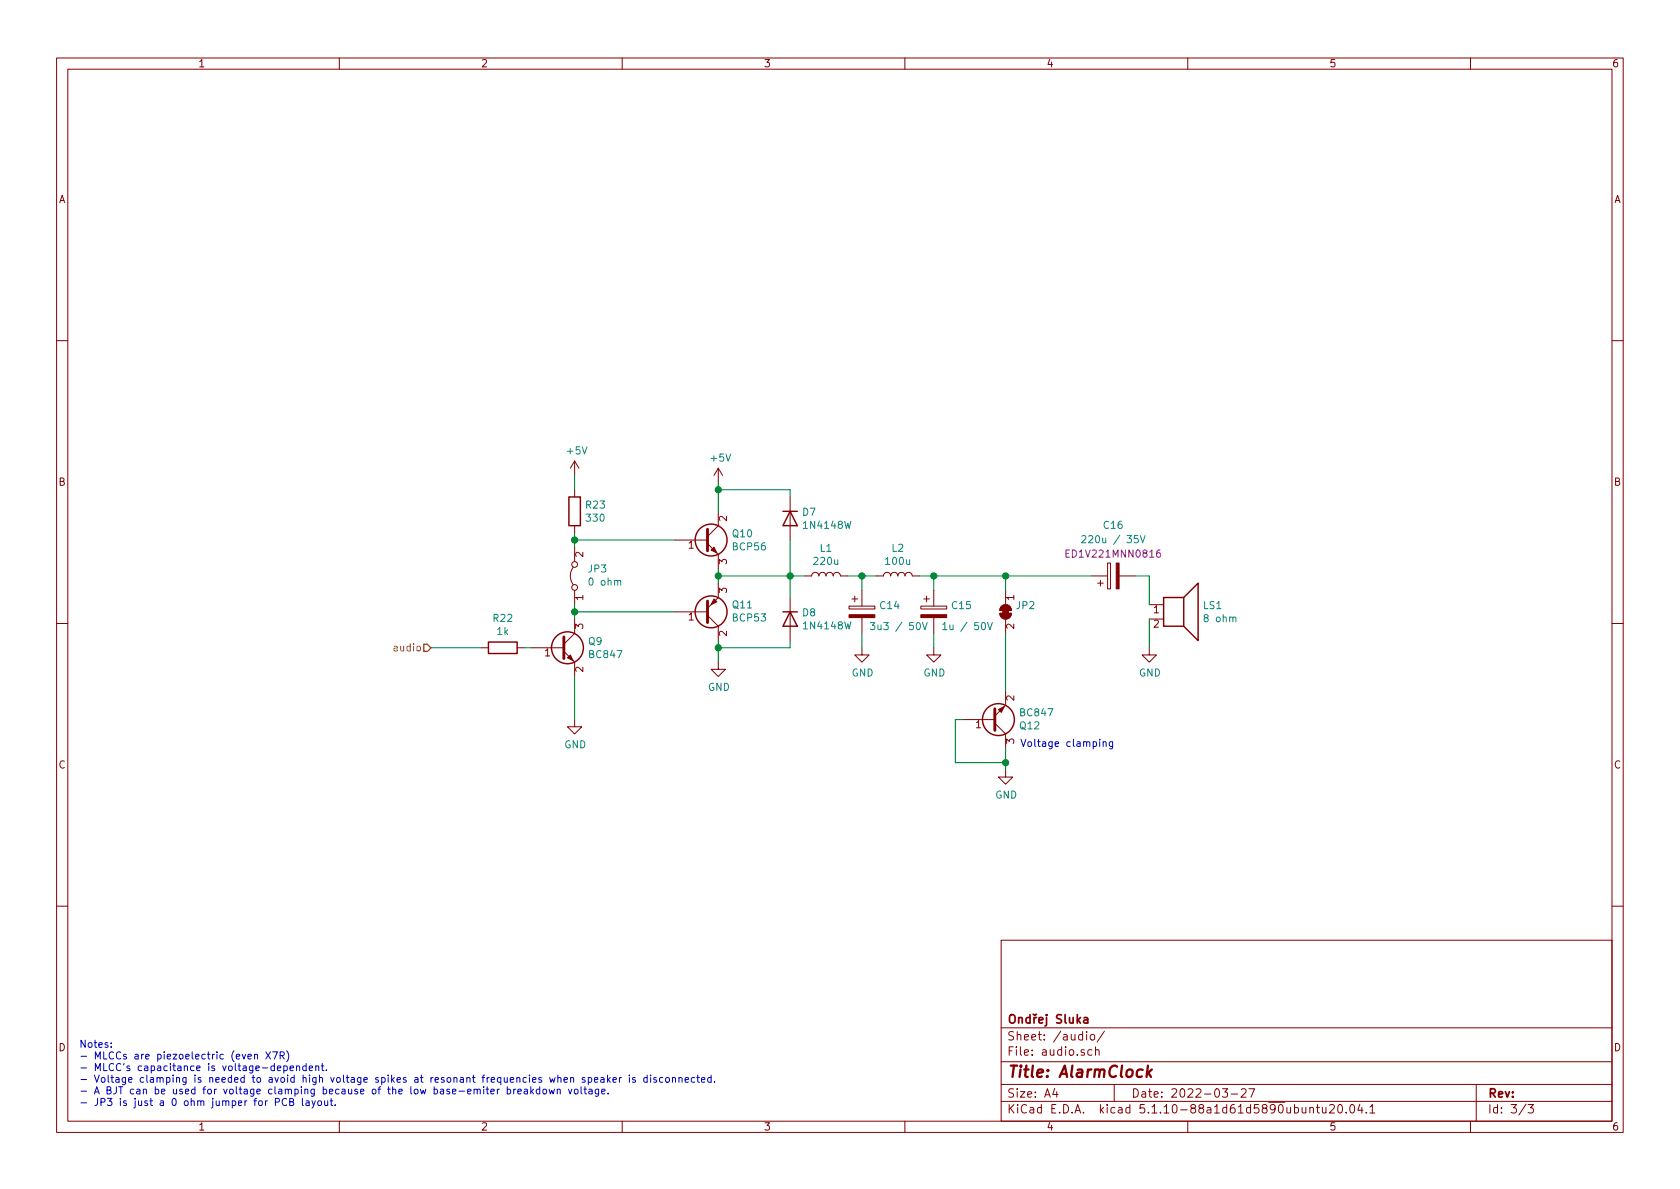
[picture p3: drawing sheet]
<svg xmlns="http://www.w3.org/2000/svg" width="297mm" height="210mm" viewBox="0 0 297 210" stroke-linecap="round" stroke-linejoin="round" font-family="sans-serif">
<g fill="none" stroke="#840000" stroke-width=".18">
<path d="M10 10.3h277v189.9h-277zM12 12.2h273v186.1h-273zM60 10.3v1.9M110 10.3v1.9M160 10.3v1.9M210 10.3v1.9M260 10.3v1.9M10 60.2h2M285 60.2h2M101.6 81.5v2.6M101.6 86.6v1.3M101.6 93v1.2"/>
<path d="M101.6 96.8v2.5M101.6 81.5l-.8 1.3M101.6 81.5l.8 1.3M119.4 95.5h5.7M125.1 96.1l1.9 1.9v2.6M127 82.8l-.8 1.3M127 82.8v2.5M127 90.4v2.6l-1.9 1.9M127 82.8l.8 1.3M139.7 87.9v7.6M195.8 99.6h.5v4.5h-.5zM10 110.3h2"/>
<path d="M85.1 114.5h1.3M91.4 114.5h1.3M94 114.5h5.7M99.7 115.2l1.9 1.9v2.5M101.3 100.3a2.54 2.54 0 0 0 0 3.1M101.6 109.5v2.5l-1.9 1.9M101.6 104.4v2.5M119.4 108.2h5.7M125.1 108.8l1.9 1.9v2.6M127 117.1v1.3h1.3l-1.3 1.2-1.3-1.2h1.3M127 103.1v2.6l-1.9 1.9M139.7 105.7v7.6"/>
<path d="M142.2 101.8h1.3a.63 .63 0 0 1 .6-.6 .63 .63 0 0 1 .7 .6 .63 .63 0 0 1 .6-.6 .63 .63 0 0 1 .6 .6 .63 .63 0 0 1 .7-.6 .63 .63 0 0 1 .6 .6 .63 .63 0 0 1 .7-.6 .63 .63 0 0 1 .6 .6h1.3M150.1 107.2h4.6v.5h-4.6zM150.6 105.9h1M151.1 105.4v1M152.4 114.5v1.3h1.3l-1.3 1.3-1.3-1.3h1.3M152.4 104.4v2.8M152.4 109.2v2.8M154.9 101.8h1.3a.63 .63 0 0 1 .6-.6 .63 .63 0 0 1 .7 .6 .63 .63 0 0 1 .6-.6 .63 .63 0 0 1 .6 .6 .63 .63 0 0 1 .7-.6 .63 .63 0 0 1 .6 .6 .63 .63 0 0 1 .7-.6 .63 .63 0 0 1 .6 .6h1.3M162.8 107.2h4.6v.5h-4.6zM163.3 105.9h1M163.8 105.4v1M165.1 114.5v1.3h1.3l-1.3 1.3-1.3-1.3h1.3"/>
<path d="M165.1 104.4v2.8M165.1 109.2v2.8M176.8 108.5h2a1.02 1.02 0 0 1-1 1 1.02 1.02 0 0 1-1-1zM177 107.3a1.02 1.02 0 0 1 1.1-.3 1.02 1.02 0 0 1 .7 .9h-2zM177.8 104.4v2.5M177.8 109.5v2.5M193 101.8h2.8M194.1 103.1h1M194.6 102.6v1M197.9 101.8h2.8M203.2 114.5v1.3h1.3l-1.3 1.3-1.3-1.3h1.3M203.2 106.9h2.5"/>
<path d="M203.2 109.5h2.5M285 110.3h2M101.6 127.2v1.3h1.3l-1.3 1.3-1.3-1.3h1.3M170.2 127.2h5.7M175.9 127.9l1.9 1.9v2.5M177.8 122.2v2.5l-1.9 1.9M177.8 136.1v1.3h1.3l-1.3 1.3-1.3-1.3h1.3M10 160.2h2M177 166.3h108v32h-108zM285 160.2h2M60 198.3v1.9M110 198.3v1.9"/>
<path d="M160 198.3v1.9M177 194.8h108M177 191.8h108M177 187.8h108M177 181.8h108M186.5 192.5l-.4 1h1M186.8 193v1M192.1 182.4v.2M192.1 182.9v1M192.8 183.1l.3-.2 .4 .2v.5l-.1 .2-.3 .1-.3-.1zM193.1 185.7l-.5-.1-.3 .3 .1 .6 .2 .1 .5-.1M193.7 185.7l.2-.1 .4 .1v.9"/>
<path d="M193.7 185.1v1.5M195.3 182.3l-1.3 2M197 191.8v3M210 198.3v1.9M216.1 192.5h.9l-.4 .6 .4 .1v.7l-.2 .1-.7-.1M217.7 193.5h1.1M219.5 192.7l.2-.2h.3l.3 .2v.3v.2l-.9 .8h.9M220.8 192.5h1l-.6 1.5M231.6 196l.2-.2 .4 .1v.9M231.6 195.8v1M232.7 195.8h.6M232.9 195.3v1.3l.4 .2"/>
<path d="M233.8 195.8l.1 .9 .3 .1 .2-.1M234.4 195.8v1M235.1 195.5l.2-.2h.4l.2 .5-.9 1h.9M236.7 195.4l.3-.1a.94 .94 0 0 1 0 1.5h-.1a1 1 0 0 1-.2-1.4zM238 196.7v.1M238.8 195.5l.3-.2a.94 .94 0 0 1 0 1.5 .82 .82 0 0 1-.3-1.3zM240.4 195.2l-.3 1.1h.9M240.8 195.8v1M241.6 196.7v.1M242.2 195.8l.4-.5v1.5M242.2 196.8h.9M260 198.3v1.9"/>
<path d="M261 191.8v6.5M269.8 195.2l-1.2 2M270.2 195.3h.9l-.5 .6 .4 .1v.7l-.2 .1-.6-.1"/>
<circle cx="101.6" cy="99.8" r=".51"/>
<circle cx="101.6" cy="103.9" r=".51"/>
</g>
<path d="M203 188.4l-.3 2M203 189.7l.5 .7M203.7 189.1l-.9 .8" fill="none" stroke="#840000" stroke-width=".41"/>
<path d="M191 179.9l-.5 .6M190.6 180.4l.4 .5M191.7 180h.6v.9M192.3 180.3l-.5 .1-.2 .2 .2 .3 .5-.1" fill="none" stroke="#840000" stroke-width=".3"/>
<g fill="none" stroke="#840000" stroke-width=".25">
<path d="M100.6 87.9h2v5.1h-2zM138.4 90.4h2.6M139.7 90.4l1.3 2.6h-2.6zM86.4 113.5h5v2.1h-5zM138.4 108.2h2.6M139.7 108.2l1.3 2.5h-2.6zM205.7 105.7h3.6v5h-3.6zM209.3 105.7l2.5-2.6v10.2l-2.5-2.6"/>
<circle cx="125.7" cy="95.5" r="2.82"/>
<circle cx="100.3" cy="114.5" r="2.82"/>
<circle cx="125.7" cy="108.2" r="2.82"/>
<circle cx="176.5" cy="127.2" r="2.82"/>
</g>
<path d="M125.1 93.6v3.8M99.7 112.6v3.9M125.1 106.3v3.8M175.9 125.3v3.9" fill="none" stroke="#840000" stroke-width=".51"/>
<g fill="#840000" stroke="#840000" stroke-width=".18">
<path d="M100.3 116.3l.5-.5 .5 1z"/>
<path d="M150.1 108.7h4.6v.5h-4.6z"/>
<path d="M162.8 108.7h4.6v.5h-4.6z"/>
<path d="M197.4 99.6h.5v4.5h-.5z"/>
<path d="M176.5 125.5l1-.5-.5 1z"/>
<path d="M177 107.3a1.02 1.02 0 0 1 1.1-.3 1.02 1.02 0 0 1 .7 .9h-2z"/>
<path d="M176.8 108.5h2a1.02 1.02 0 0 1-1 1 1.02 1.02 0 0 1-1-1z"/>
<path d="M177.3 107.7h1v1h-1z"/>
<path d="M126.2 105.9l.5 .5-1 .5z"/>
<path d="M125.7 97.3l.5-.5 .5 1z"/>
</g>
<path d="M191.3 94.8l.5-.1 .2 .4-.1 .2-.7 .7h.8M201.6 94.7l.4 1.3 .5-1.3M153.9 110.1h.8l-.4 .5 .3 .1v.5l-.1 .1-.6-.1M163.1 110.1l.4 1.2 .4-1.2M166.7 110.4l.4-.3v1.2M166.7 111.3h.7M174.6 110.1l.4 1.2 .5-1.2" fill="none" stroke="#008484" stroke-width=".18"/>
<path d="M188.5 97.9h.4M189.1 97.3h-.6v1.2h.6M205.1 97.3h-.4a.87 .87 0 0 0 0 1.2l.5-.1v-.5l-.5-.2-.2 .3" fill="none" stroke="#840084" stroke-width=".18"/>
<g fill="none" stroke="#008400" stroke-width=".18">
<path d="M101.6 84.1v2.5M101.6 94.2v2.6M101.6 95.5h17.8M127 85.3v5.1M127 86.6h12.7v1.3M139.7 95.5v10.2M76.2 114.5h8.9M92.7 114.5h1.3M101.6 106.9v2.6M101.6 119.6v7.6M101.6 108.2h17.8M127 100.6v2.5"/>
<path d="M127 113.3v3.8M127 101.8h15.2M139.7 113.3v1.2h-12.7M149.9 101.8h5M152.4 101.8v2.6M152.4 112v2.5M162.6 101.8h30.4M165.1 101.8v2.6M165.1 112v2.5M177.8 101.8v2.6M177.8 112v10.2M200.7 101.8h2.5v5.1"/>
<path d="M203.2 109.5v5M170.2 127.2h-1.3v7.7h8.9M177.8 132.3v3.8"/>
</g>
<path d="M74.9 113.9h.7l.6 .6-.6 .7h-.7z" fill="none" stroke="#848400" stroke-width=".25"/>
<g fill="none" stroke="#0000c2" stroke-width=".18">
<path d="M194.4 130.7v.2M194.4 131.2v.8M195 131.3l.2-.1h.3l.1 .8M195 131.2v.8M196.7 131.2v1.1l-.2 .1h-.3M196.7 131.2h-.3l-.3 .2 .1 .5h.5M19.7 185.1v.1M19.7 184.4v.2M43.8 186.8l.6-.1v-.2l-.4-.1-.2 .2 .1 .6h.5M45 186.6l.2-.2 .3 .1v.8M45 186.4v.9M47 186l.8 1.3"/>
<path d="M47.8 186l-.8 1.3M48.2 186h.8l-.5 1.3M48.7 194.9l.6-.1 .1-.4-.2-.2h-.5v1.3M49 188.9l.7-.1-.1-.3h-.4l-.2 .2 .1 .6h.5M49.5 186.7l.6-.1 .2-.2-.1-.3-.2-.1h-.5v1.3M49.8 186.7l.5 .6M50.2 188.5h.4l.2 .2-.1 .6h-.5M50.2 188.5v1.3M50.7 185.8a1.4 1.4 0 0 1 0 2M50.7 194.4a.6 .6 0 0 0-.9 .4 .6 .6 0 0 0 .6 .7l.3-.1M51.2 194.8h.6l.1-.2-.1-.2-.6-.2v1.3h.5l.2-.1v-.3l-.3-.3M51.3 188.9l.6-.1-.1-.3h-.3l-.2 .2 .1 .6h.4"/>
<path d="M52.4 188.6l.2-.1h.3l.1 .8M52.4 188.5v.8M53.5 194.2v1.1l.1 .2M54.1 188.5h-.3l-.3 .2 .1 .6h.5M54.1 194.7h.5l.1 .8M54.1 188.1v1.2M54.7 195h-.4l-.2 .2v.2h.6M54.7 188.9l.6-.1-.1-.3h-.3l-.2 .2v.6h.5M55.2 194.7l.2 .8M55.8 194.7l-.5 1.1-.1 .1M55.8 188.6l.2-.1h.3l.1 .8M55.8 188.5v.8"/>
<path d="M56.3 194.7h.3l.2 .2v.4l-.2 .2-.3-.1-.1-.1zM56.8 188.5h.5M57 188.1v1l.3 .2M57.4 194.7l.1 .7 .3 .1 .1-.1M57.7 189.2v.1M57.9 194.7v.8M58.4 194.7h.5M58.5 194.2v1.1l.4 .2M59.3 195.4v.1M87.9 192.6v.8M88.3 192.6l-.4 .2M89.7 192.7l.3-.1 .3 .2-.1 .6h-.5"/>
<path d="M89.7 192.2v1.2M90.8 192.6v.8M91.2 192.6l-.4 .2M91.6 193l.6-.1-.1-.2-.4-.1-.1 .2v.6h.5M92.7 192.7h.5l.1 .7M93.3 192.9l-.5 .1-.1 .1v.3h.6M93.9 192.2v1.2M94 193l.3 .4M94.3 192.6l-.4 .5M95.4 192.7l-.3-.1-.3 .2 .1 .6h.5M95.4 192.2v1.2M96.1 192.7l.3-.1 .2 .2-.1 .6h-.3l-.2-.1z"/>
<path d="M97.1 192.6l.2 .8 .3-.6 .2 .6 .2-.8M98.5 192.7l.2-.1 .3 .1 .1 .7M98.5 192.6v.8M100.5 192.6l.3 .8 .3-.8M101.7 192.7l.3-.1 .2 .1v.5l-.1 .2h-.3l-.2-.1zM102.7 192.2v1.1l.2 .1M103.2 192.6h.5M103.4 190.6l-.3-.1-.2 .2 .1 .2 .4 .1v.3h-.5M103.4 192.2v1.1l.3 .1M104 190.6l.4-.1 .2 .3-.1 .5h-.5M104 190.5v1.3M104.1 192.7h.5l.1 .7"/>
<path d="M104.7 192.9l-.4 .1-.2 .1v.3h.6M105.1 191l.6-.2v-.2l-.4-.1-.2 .2 .1 .6h.5M105.8 192.6v1l-.2 .3-.3-.1M105.8 192.7l-.3-.1-.3 .2 .2 .6h.4M106.2 190.6h.5l.1 .8M106.4 193l.6-.1-.1-.2-.3-.1-.2 .2 .1 .6h.4M106.8 190.8l-.4 .1-.2 .2v.2h.6M107.4 190.1v1.3M107.5 193.3v.1M107.5 190.9l.4 .5M107.9 190.5l-.5 .5M108.4 191l.6-.2-.1-.2-.3-.1-.2 .2v.6h.5"/>
<path d="M109.5 190.5v.9M109.9 190.5l-.4 .3M111.3 190.1v.1M111.3 190.5v.9M112.3 190.6l-.3-.1-.2 .2 .1 .2 .4 .1v.3h-.5M114.4 190.6l-.3-.1-.3 .3 .1 .5h.5M114.4 190.1v1.3M115 190.1v.1M115 190.5v.9M116.1 190.6l-.4-.1-.1 .2v.2l.5 .1v.3h-.5M117.2 190.6l-.4-.1-.2 .3 .1 .5h.5M117.8 190.6l.3-.1 .3 .3-.2 .5-.3 .1-.2-.2z"/>
<path d="M118.9 190.7l.2-.2 .3 .1v.8M118.9 190.5v.9M120 190.7l.2-.2 .3 .1 .1 .8M120 190.5v.9M121.1 191l.6-.2v-.2l-.4-.1-.2 .2 .1 .6h.5M122.8 190.6l-.3-.1-.3 .3 .2 .5h.4M123.2 190.5h.5M123.4 190.1v1.1l.3 .2M124 191l.6-.2v-.2l-.4-.1-.2 .2 .1 .6h.5M125.7 190.6l-.3-.1-.3 .3 .1 .5h.5M125.7 190.1v1.3M126.3 191.3v.1"/>
</g>
<g fill="#008400" stroke="#008400" stroke-width=".25">
<circle cx="101.6" cy="108.2" r=".51"/>
<circle cx="101.6" cy="95.5" r=".51"/>
<circle cx="127" cy="101.8" r=".51"/>
<circle cx="177.8" cy="101.8" r=".51"/>
<circle cx="165.1" cy="101.8" r=".51"/>
<circle cx="177.8" cy="134.9" r=".51"/>
<circle cx="152.4" cy="101.8" r=".51"/>
<circle cx="127" cy="114.5" r=".51"/>
<circle cx="139.7" cy="101.8" r=".51"/>
<circle cx="127" cy="86.6" r=".51"/>
</g>
<text font-size="2.8" fill="#840000" x="178" y="190.5">Title: AlarmClock</text>
<g font-size="2.1" fill="#840000">
<text x="178" y="184">Sheet: /audio/</text>
<text x="178" y="181">Ondej Sluka</text>
<text x="178" y="186.7">File: audio.sch</text>
<text x="178" y="196.9">KiCad E.D.A. kicad 5.1.10-88a1d61d5890ubuntu20.04.1</text>
<text x="178" y="194.1">Size: A4</text>
<text x="200" y="194.1">Date: 2022-03-27</text>
<text x="263" y="194.1">Rev:</text>
<text x="263" y="196.9">Id: 3/3</text>
</g>
<g font-size="1.8" fill="#840000">
<text x="35" y="11.9">1</text>
<text x="85" y="11.9">2</text>
<text x="135" y="11.9">3</text>
<text x="185" y="11.9">4</text>
<text x="235" y="11.9">5</text>
<text x="285" y="11.9">6</text>
<text x="10.4" y="35.9">A</text>
<text x="285.4" y="35.9">A</text>
<text x="10.4" y="85.9">B</text>
<text x="285.4" y="85.9">B</text>
<text x="128.5" y="92.2" transform="rotate(-90 128.5 92.2)">2</text>
<text x="103.1" y="98.5" transform="rotate(-90 103.1 98.5)">2</text>
<text x="121.7" y="97">1</text>
<text x="128.5" y="99.8" transform="rotate(-90 128.5 99.8)">3</text>
<text x="103.1" y="106.1" transform="rotate(-90 103.1 106.1)">1</text>
<text x="128.5" y="104.9" transform="rotate(-90 128.5 104.9)">3</text>
<text x="179.3" y="106.1" transform="rotate(-90 179.3 106.1)">1</text>
<text x="103.1" y="111.2" transform="rotate(-90 103.1 111.2)">3</text>
<text x="121.7" y="109.7">1</text>
<text x="128.5" y="112.5" transform="rotate(-90 128.5 112.5)">2</text>
<text x="179.3" y="111.2" transform="rotate(-90 179.3 111.2)">2</text>
<text x="204" y="108.5">1</text>
<text x="204" y="111">2</text>
<text x="96.3" y="116.1">1</text>
<text x="103.1" y="118.8" transform="rotate(-90 103.1 118.8)">2</text>
<text x="179.3" y="123.9" transform="rotate(-90 179.3 123.9)">2</text>
<text x="172.5" y="128.8">1</text>
<text x="179.3" y="131.5" transform="rotate(-90 179.3 131.5)">3</text>
<text x="10.4" y="135.9">C</text>
<text x="285.4" y="135.9">C</text>
<text x="10.4" y="185.9">D</text>
<text x="285.4" y="185.9">D</text>
<text x="35" y="199.9">1</text>
<text x="85" y="199.9">2</text>
<text x="135" y="199.9">3</text>
<text x="185" y="199.9">4</text>
<text x="235" y="199.9">5</text>
<text x="285" y="199.9">6</text>
</g>
<g font-size="1.8" fill="#008484">
<text x="100.4" y="80.4">+5V</text>
<text x="125.8" y="81.6">+5V</text>
<text x="103.7" y="89.9">R23</text>
<text x="103.8" y="92.2">330</text>
<text x="129.6" y="95">Q10</text>
<text x="141.9" y="91.2">D7</text>
<text x="142.3" y="93.5">1N4148W</text>
<text x="195.2" y="93.5">C16</text>
<text x="104.1" y="101.2">JP3</text>
<text x="129.6" y="97.3">BCP56</text>
<text x="144" y="99.9">220u</text>
<text x="145" y="97.6">L1</text>
<text x="156.7" y="99.9">100u</text>
<text x="157.7" y="97.6">L2</text>
<text x="192.5" y="96.1">220u / 35V</text>
<text x="104.4" y="103.6">0 ohm</text>
<text x="129.6" y="107.6">Q11</text>
<text x="155.7" y="107.7">C14</text>
<text x="168.4" y="107.7">C15</text>
<text x="179.8" y="107.7">JP2</text>
<text x="212.8" y="107.7">LS1</text>
<text x="87.3" y="110">R22</text>
<text x="87.9" y="112.3">1k</text>
<text x="129.6" y="109.9">BCP53</text>
<text x="141.9" y="109">D8</text>
<text x="142.3" y="111.3">1N4148W</text>
<text x="155.1" y="111.4">3u3 / 50V</text>
<text x="167.7" y="111.4">1u / 50V</text>
<text x="213.2" y="110">8 ohm</text>
<text x="104.1" y="114.1">Q9</text>
<text x="104.3" y="116.4">BC847</text>
<text x="150.6" y="119.6">GND</text>
<text x="163.3" y="119.6">GND</text>
<text x="201.4" y="119.6">GND</text>
<text x="125.2" y="122.2">GND</text>
<text x="180.4" y="129">Q12</text>
<text x="180.5" y="126.7">BC847</text>
<text x="99.8" y="132.3">GND</text>
<text x="176" y="141.2">GND</text>
</g>
<text font-size="1.8" fill="#840084" x="189.1" y="98.6">ED1V221MNN0816</text>
<text font-size="1.8" fill="#848400" x="70" y="115.2">audio</text>
<g font-size="1.8" fill="#0000c2">
<text x="180.3" y="132.1">Voltage clamping</text>
<text x="14" y="185.3">Notes:</text>
<text x="14" y="187.3">- MLCCs are piezoelectric (even X7R)</text>
<text x="14" y="189.4">- MLCC's capacitance is voltage-dependent.</text>
<text x="14" y="191.5">- Voltage clamping is needed to avoid high voltage spikes at resonant frequencies when speaker is disconnected.</text>
<text x="14" y="193.5">- A BJT can be used for voltage clamping because of the low base-emiter breakdown voltage.</text>
<text x="14" y="195.6">- JP3 is just a 0 ohm jumper for PCB layout.</text>
</g>
</svg>
